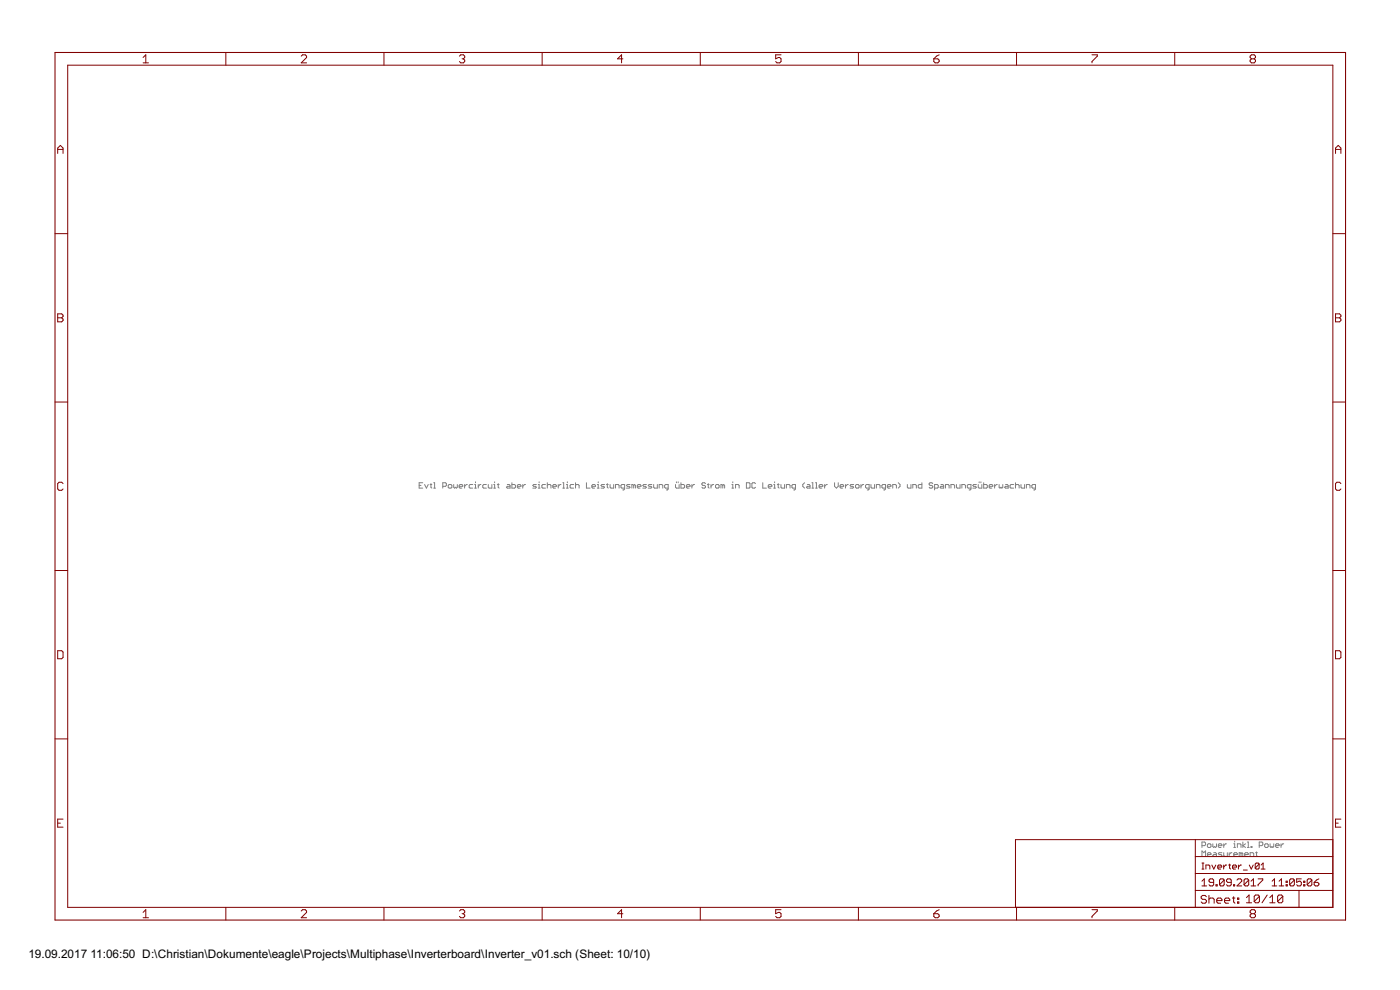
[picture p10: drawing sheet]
<svg xmlns="http://www.w3.org/2000/svg" width="420mm" height="297mm" viewBox="0 0 420 297" stroke-linecap="round" stroke-linejoin="round" font-family="sans-serif">
<g fill="none" stroke="#808080" stroke-width=".3">
<path d="M125.8 145.6h.5M126.9 144.8h-1.1v1.7h1.1M127.4 145.4l.6 1.1 .5-1.1M129.1 145.4h.5M129.3 145.1v1.1l.3 .3M130.2 144.8h.2v1.7M130.2 146.5h.5M132.9 145.9h.8l.3-.3v-.5l-.3-.3h-.8v1.7M134.5 145.6l.3-.2h.5l.3 .2v.6l-.3 .3h-.5l-.3-.3zM136.2 145.4v.8l.2 .3 .3-.3 .3 .3 .2-.3v-.8M137.8 145.9h1.1l-.3-.5h-.5l-.3 .2v.6l.3 .3h.5M139.4 145.4v1.1"/>
<path d="M140.3 145.4h-.3l-.6 .5M141.9 145.4h-.8l-.3 .2v.6l.3 .3h.8M142.4 146.5h.6M142.4 145.4h.3v1.1M142.7 144.6v.2M143.5 145.4v1.1M144.3 145.4h-.2l-.6 .5M146 145.4h-.8l-.3 .2v.6l.3 .3h.8M146.5 145.4v.8l.3 .3h.8v-1.1M148.2 146.5h.5M148.2 145.4h.2v1.1M148.4 144.6v.2"/>
<path d="M149.2 145.4h.6M149.5 145.1v1.1l.3 .3M152.3 145.4h.5l.3 .2v.9h-.8l-.3-.3 .3-.3h.8M153.6 144.8v1.7h.8l.3-.3v-.6l-.3-.2h-.8M155.3 145.9h1l-.2-.5h-.6l-.2 .2v.6l.2 .3h.6M156.9 145.4v1.1M157.7 145.4h-.3l-.5 .5M161 145.4h-.8l-.3 .2 1.1 .6-.3 .3h-.8M161.5 146.5h.6M161.5 145.4h.3v1.1M161.8 144.6v.2M163.7 145.4h-.8l-.3 .2v.6l.3 .3h.8"/>
<path d="M164.3 145.6l.2-.2h.6l.3 .2v.9M164.3 144.8v1.7M165.9 145.9h1.1l-.3-.5h-.5l-.3 .2v.6l.3 .3h.5M167.5 145.4v1.1M168.4 145.4h-.3l-.6 .5M168.9 144.8h.3v1.7M168.9 146.5h.5M170 146.5h.5M170 145.4h.3v1.1M170.3 144.6v.2M172.2 145.4h-.9l-.2 .2v.6l.2 .3h.9M172.7 145.6l.3-.2h.5l.3 .2v.9"/>
<path d="M172.7 144.8v1.7M176 144.8v1.7h1.1M177.6 145.9h1.1l-.3-.5h-.5l-.3 .2v.6l.3 .3h.5M179.3 146.5h.5M179.3 145.4h.2v1.1M179.5 144.6v.2M181.4 145.4h-.8l-.2 .2 1 .6-.2 .3h-.8M182 145.4h.5M182.3 145.1v1.1l.2 .3M183.1 145.4v.8l.3 .3h.8v-1.1M184.7 146.5v-1.1h.8l.3 .2v.9M187.5 146.5h-.9l-.2-.3v-.6l.2-.2h.9v1.3l-.6 .3"/>
<path d="M189.1 145.4h-.8l-.3 .2 1.1 .6-.3 .3h-.8M190.2 145.6l-.6-.2v1.1M190.2 145.6v.9M190.2 145.6l.3-.2 .2 .2v.9M191.3 145.9h1.1l-.3-.5h-.6l-.2 .2v.6l.2 .3h.6M194 145.4h-.8l-.3 .2 1.1 .6-.3 .3h-.8M195.6 145.4h-.8l-.3 .2 1.1 .6-.2 .3h-.9M196.2 145.4v.8l.2 .3h.9v-1.1M197.8 146.5v-1.1h.8l.3 .2v.9M200.5 146.5h-.8l-.2-.3v-.6l.2-.2h.8v1.3l-.5 .3M202.7 145.4v.8l.3 .3h.8v-1.1M203 144.6v.2"/>
<path d="M203.5 144.6v.2M204.4 144.8v1.7h.8l.2-.3v-.6l-.2-.2h-.8M206 145.9h1.1l-.3-.5h-.5l-.3 .2v.6l.3 .3h.5M207.6 145.4v1.1M208.4 145.4h-.2l-.6 .5M211.7 145.1l-.2-.3h-.6l-.2 .3 .2 .5h.6l.2 .3-.2 .6h-.6l-.2-.3M212.3 145.4h.5M212.6 145.1v1.1l.2 .3M213.4 145.4v1.1M214.2 145.4h-.3l-.5 .5M214.7 145.6l.3-.2h.5l.3 .2v.6l-.3 .3h-.5l-.3-.3zM216.9 145.6l-.5-.2v1.1"/>
<path d="M216.9 145.6v.9M216.9 145.6l.3-.2 .3 .2v.9M219.6 146.5h.6M219.6 145.4h.3v1.1M219.9 144.6v.2M220.7 146.5v-1.1h.9l.2 .2v.9M224 144.8h.8l.3 .3v1.1l-.3 .3h-.8zM226.7 145.1l-.2-.3h-.6l-.2 .3v1.1l.2 .3h.6l.2-.3M228.9 144.8v1.7h1.1M230.6 145.9h1l-.2-.5h-.6l-.2 .2v.6l.2 .3h.6M232.2 146.5h.5M232.2 145.4h.3v1.1"/>
<path d="M232.5 144.6v.2M233.3 145.4h.5M233.6 145.1v1.1l.2 .3M234.4 145.4v.8l.3 .3h.8v-1.1M236 146.5v-1.1h.8l.3 .2v.9M238.7 146.5h-.8l-.2-.3v-.6l.2-.2h.8v1.3l-.5 .3M241.5 144.8l-.6 .6v.5l.6 .6M242.3 145.4h.5l.3 .2v.9h-.8l-.3-.3 .3-.3h.8M243.6 144.8h.3v1.7M243.6 146.5h.6M244.8 144.8h.2v1.7M244.8 146.5h.5"/>
<path d="M245.8 145.9h1.1l-.2-.5h-.6l-.3 .2v.6l.3 .3h.6M247.5 145.4v1.1M248.3 145.4h-.3l-.5 .5M250.5 144.8v1.1l.5 .6 .6-.6v-1.1M252.1 145.9h1.1l-.3-.5h-.5l-.3 .2v.6l.3 .3h.5M253.7 145.4v1.1M254.6 145.4h-.3l-.6 .5M256.2 145.4h-.8l-.3 .2 .3 .3h.5l.3 .3-.3 .3h-.8M256.8 145.6l.2-.2h.6l.2 .2v.6l-.2 .3h-.6l-.2-.3zM258.4 145.4v1.1M259.2 145.4h-.3l-.5 .5M260.8 146.5h-.8l-.2-.3v-.6l.2-.2h.8v1.3l-.5 .3"/>
<path d="M261.4 145.4v.8l.3 .3h.8v-1.1M263 146.5v-1.1h.8l.3 .2v.9M265.7 146.5h-.8l-.2-.3v-.6l.2-.2h.8v1.3l-.5 .3M266.3 145.9h1.1l-.3-.5h-.5l-.3 .2v.6l.3 .3h.5M267.9 146.5v-1.1h.9l.2 .2v.9M269.6 144.8l.5 .6v.5l-.5 .6M272.3 145.4v.8l.3 .3h.8v-1.1M273.9 146.5v-1.1h.8l.3 .2v.9M276.7 144.8v1.7h-.9l-.2-.3v-.6l.2-.2h.9M279.9 145.1l-.2-.3h-.6l-.3 .3 .3 .5h.6l.2 .3-.2 .6h-.6l-.3-.3M280.5 146.5h.8l.3-.3v-.6l-.3-.2h-.8v1.6M282.4 145.4h.5l.3 .2v.9h-.8l-.3-.3 .3-.3h.8"/>
<path d="M283.8 146.5v-1.1h.8l.2 .2v.9M285.4 146.5v-1.1h.8l.3 .2v.9M287 145.4v.8l.3 .3h.8v-1.1M288.7 146.5v-1.1h.8l.3 .2v.9M291.4 146.5h-.8l-.3-.3v-.6l.3-.2h.8v1.3l-.5 .3M293 145.4h-.8l-.2 .2 1 .6-.2 .3h-.8M293.6 145.4v.8l.3 .3h.8v-1.1M293.9 144.6v.2M294.4 144.6v.2M295.2 144.8v1.7h.8l.3-.3v-.6l-.3-.2h-.8M296.9 145.9h1l-.2-.5h-.6l-.2 .2v.6l.2 .3h.6M298.5 145.4v1.1"/>
<path d="M299.3 145.4l-.8 .5M299.8 145.4v.8l.3 .3 .3-.3 .3 .3 .2-.3v-.8M301.8 145.4h.5l.3 .2v.9h-.8l-.3-.3 .3-.3h.8M304.2 145.4h-.8l-.3 .2v.6l.3 .3h.8M304.8 145.6l.2-.2h.6l.3 .2v.9M304.8 144.8v1.7M306.4 145.4v.8l.3 .3h.8v-1.1M308 146.5v-1.1h.9l.2 .2v.9M310.8 146.5h-.9l-.2-.3v-.6l.2-.2h.9v1.3l-.6 .3M360.7 253.7h.8l.3-.3v-.5l-.3-.3h-.8v1.7M360.7 256.9v-1.6l.6 .5 .5-.5v1.6M362.4 253.4l.2-.2h.6l.2 .2v.6l-.2 .3h-.6l-.2-.3z"/>
<path d="M362.4 256.4h1l-.2-.6h-.6l-.2 .3v.6l.2 .2h.6M364 253.2v.8l.3 .3 .2-.3 .3 .3 .3-.3v-.8M364.3 255.8h.5l.3 .3v.8h-.8l-.3-.2 .3-.3h.8M365.6 253.7h1.1l-.3-.5h-.5l-.3 .2v.6l.3 .3h.5M366.7 255.8h-.8l-.3 .3 .3 .3h.5l.3 .3-.3 .2h-.8M367.3 255.8v.9l.2 .2h.8v-1.1M367.3 253.2v1.1M368.1 253.2l-.8 .5M368.9 255.8v1.1M369.7 255.8h-.3l-.5 .6M370.3 254.3h.5M370.3 253.2h.2v1.1"/>
<path d="M370.3 256.4h1l-.2-.6h-.6l-.2 .3v.6l.2 .2h.6M370.5 252.4v.2M371.3 254.3v-1.1h.9l.2 .2v.9M372.4 256.1v.8M372.4 256.1l.3-.3 .3 .3v.8M372.4 256.1l-.5-.3v1.1M373 252.6v1.7M373.5 256.4h1.1l-.2-.6h-.6l-.3 .3v.6l.3 .2h.6M373.8 253.2l-.8 .5 .8 .6M374.4 252.6h.2v1.7M374.4 254.3h.5M375.2 256.9v-1.1h.8l.3 .3v.8"/>
<path d="M375.5 254h.2v.3h-.2zM376.8 255.8h.6M377.1 255.6v1.1l.3 .2M377.9 253.7h.8l.3-.3v-.5l-.3-.3h-.8v1.7M379.5 253.4l.3-.2h.5l.3 .2v.6l-.3 .3h-.5l-.3-.3zM381.2 253.2v.8l.2 .3 .3-.3 .3 .3 .3-.3v-.8M382.8 253.7h1.1l-.3-.5h-.5l-.3 .2v.6l.3 .3h.5M384.5 253.2v1.1M385.3 253.2l-.8 .5"/>
</g>
<g fill="none" stroke="#800000" stroke-width=".3">
<path d="M20.3 19.6h379.7v252.6h-379.7zM42.9 17.3l.9-.9v2.5M42.9 18.9h1.7M67.8 15.7v3.9M90.4 16.8l.4-.4h.8l.4 .4v.5l-1.6 1.6h1.6M115.2 15.7v3.9M137.9 16.8l.4-.4h.8l.4 .4v.5l-.4 .4M138.7 17.7h.4M139.1 17.7l.4 .4v.4l-.4 .4h-.8l-.4-.4M162.7 15.7v3.9M186.9 17.7h-1.6l1.2-1.3v2.5M210.2 15.7v3.9"/>
<path d="M234.4 16.4h-1.6v1.3l.8-.4h.4l.4 .4v.8l-.4 .4h-.8l-.4-.4M257.6 15.7v3.9M280.2 17.7h1.3l.4 .4v.4l-.4 .4h-.9l-.4-.4zM281.9 16.4l-.8 .4-.9 .9M305.1 15.7v3.9M327.7 16.4h1.6v.4l-1.6 1.7v.4M352.6 15.7v3.9M375.6 17.7l-.4-.4v-.5l.4-.4h.8l.4 .4v.5l-.4 .4M375.6 17.7l-.4 .4v.4l.4 .4h.8l.4-.4v-.4l-.4-.4M375.6 17.7h.8M17.3 46v-1.6l.8-.8 .8 .8v1.6M17.3 44.8h1.6"/>
<path d="M400.8 44.8h1.6M400.8 46v-1.6l.8-.8 .8 .8v1.6M16.5 70.1h3.8M400 70.1h3.8M17.3 94.2h1.2l.4 .4v.4l-.4 .4 .4 .4v.4l-.4 .4h-1.2zM17.3 95.4h1.2M400.8 94.2h1.2l.4 .4v.4l-.4 .4 .4 .4v.4l-.4 .4h-1.2zM400.8 95.4h1.2M16.5 120.6h3.8M400 120.6h3.8M18.9 145.1l-.4-.4h-.8l-.4 .4v1.6l.4 .4h.8l.4-.4M402.4 145.1l-.4-.4h-.8l-.4 .4v1.6l.4 .4h.8l.4-.4"/>
<path d="M16.5 171.2h3.8M400 171.2h3.8M17.3 195.2h1.2l.4 .4v1.7l-.4 .4h-1.2zM400.8 195.2h1.2l.4 .4v1.7l-.4 .4h-1.2zM16.5 221.7h3.8M400 221.7h3.8M17.3 247h.8M18.9 245.8h-1.6v2.4h1.6M358.7 251.9v20.3M358.7 257h41.3M360.7 259h.6M361 259v1.8"/>
<path d="M363.7 259.5l.6 1.3 .6-1.3M367.2 259.5v1.3M368.1 259.5h-.3l-.6 .7M368.7 259.5h.6M369 259.2v1.3l.3 .3M371.7 259.5v1.3M372.6 259.5h-.3l-.6 .7M374.9 259.5l.6 1.3 .6-1.3M377.9 259.2v1.3l-.3 .3h-.6l-.3-.3M377.9 259.2l-.3-.2h-.6l-.3 .2v1.3M377.9 259.2l-1.2 1.3M378.5 259.5l.6-.5v1.8"/>
<path d="M400 251.9h-95.2v20.3M400.8 247h.8M402.4 245.8h-1.6v2.4h1.6M42.9 273.7l.9-.8v2.5M42.9 275.4h1.7M67.8 272.2v3.9M90.4 273.3l.4-.4h.8l.4 .4v.4l-1.6 1.7h1.6M115.2 272.2v3.9M137.9 273.3l.4-.4h.8l.4 .4v.4l-.4 .5M138.7 274.2h.4M139.1 274.2l.4 .4v.4l-.4 .4h-.8l-.4-.4M162.7 272.2v3.9"/>
<path d="M186.9 274.2h-1.6l1.2-1.3v2.5M210.2 272.2v3.9M234.4 272.9h-1.6v1.3l.8-.5h.4l.4 .5v.8l-.4 .4h-.8l-.4-.4M257.6 272.2v3.9M280.2 274.2h1.3l.4 .4v.4l-.4 .4h-.9l-.4-.4zM281.9 272.9l-.8 .4-.9 .9M305.1 272.2v3.9M327.7 272.9h1.6v.4l-1.6 1.7v.4M352.6 272.2v3.9M358.7 267.2h41.3M358.7 262.1h41.3M360.7 260.8h.6"/>
<path d="M360.7 264.4l.7-.7v2.1M360.7 265.8h1.4M361.9 260.8v-1.3h.9l.3 .3v1M362.1 269l-.4-.3h-.8l-.4 .3v.5l.4 .3h.8l.4 .4v.4l-.4 .4h-.8l-.4-.4M362.8 268.7v2.3M362.8 269.8l.4-.3h.8l.4 .3v1.2M364.2 264.8h-1l-.4-.4 .4-.7h.7l.3 .4v1.4l-.3 .3h-.7l-.4-.3M364.9 265.5h.4v.3h-.4zM365.2 270.2h1.5v-.4l-.4-.3h-.8l-.3 .3v.8l.3 .4h.8M365.5 260.2h1.1l-.2-.7h-.6l-.3 .3v.7l.3 .3h.6M367.4 264.1v1.4l-.3 .3h-.8l-.3-.3M367.4 264.1l-.3-.4h-.8l-.3 .4v1.4"/>
<path d="M367.4 264.1l-1.4 1.4M367.5 270.2h1.6v-.4l-.4-.3h-.8l-.4 .3v.8l.4 .4h.8M369.5 264.8h-1.1l-.3-.4v-.3l.3-.4h.7l.4 .4v1.4l-.4 .3h-.7l-.3-.3M369.8 269.5h.8M369.9 260.2h1.2l-.3-.7h-.6l-.3 .3v.7l.3 .3h.6M370.2 265.5h.3v.3h-.3zM370.2 269v1.6l.4 .4M371.2 264.1l.4-.4h.7l.4 .4v.3l-1.5 1.4h1.5M371.4 269.5h.4v.3h-.4zM371.4 270.6h.4v.4h-.4zM373.1 261h1.2M374.1 269.3l.8-.8v2.4"/>
<path d="M374.1 270.9h1.5M374.8 264.1v1.4l-.4 .3h-.7l-.3-.3M374.8 264.1l-.4-.4h-.7l-.3 .4v1.4M374.8 264.1l-1.4 1.4M375.5 265.8h1.4M375.5 264.4l.7-.7v2.1M375.6 274.2l-.4-.5v-.4l.4-.4h.8l.4 .4v.4l-.4 .5M375.6 274.2l-.4 .4v.4l.4 .4h.8l.4-.4v-.4l-.4-.4M375.6 274.2h.8M377.6 263.7h1.4v.4l-1.4 1.4v.3M378 268.9v1.6l-.4 .4h-.8l-.4-.4M378 268.9l-.4-.4h-.8l-.4 .4v1.6"/>
<path d="M378 268.9l-1.6 1.6M378.5 260.8h1.2M380.3 268.5l-1.5 2.4M381.1 270.9h1.6M381.1 269.3l.8-.8v2.4M381.8 265.8h1.4M381.8 264.4l.7-.7v2.1M383.9 265.8h1.4M383.9 264.4l.7-.7v2.1M385 268.9v1.6l-.4 .4h-.8l-.4-.4M385 268.9l-.4-.4h-.8l-.4 .4v1.6M385 268.9l-1.6 1.6"/>
<path d="M386 265.5h.3v.3h-.3zM386 264.4h.3v.4h-.3zM388.5 264.1v1.4l-.4 .3h-.7l-.4-.3M388.5 264.1l-.4-.4h-.7l-.4 .4v1.4M388.5 264.1l-1.5 1.4M389.8 267.2v5M390.5 263.7h-1.4v1.1l.7-.4h.4l.3 .4v.7l-.3 .3h-.7l-.4-.3M391.2 265.5h.4v.3h-.4zM391.2 264.4h.4v.4h-.4zM393.7 264.1v1.4l-.3 .3h-.8l-.3-.3M393.7 264.1l-.3-.4h-.8l-.3 .4v1.4M393.7 264.1l-1.4 1.4"/>
<path d="M394.4 264.8h1.1l.3 .3v.4l-.3 .3h-.7l-.4-.3zM395.8 263.7l-1.4 1.1"/>
</g>
<path d="M16.5 15.7h387.3v260.4h-387.3z" fill="none" stroke="#800000" stroke-width=".32"/>
<g font-size="4">
<text x="8.5" y="287.5">19.09.2017</text>
<text x="27.2" y="287.5">11:06:50 D:\Christian\Dokumente\eagle\Projects\Multiphase\Inverterboard\Inverter_v01.sch (Sheet: 10/10)</text>
</g>
</svg>
